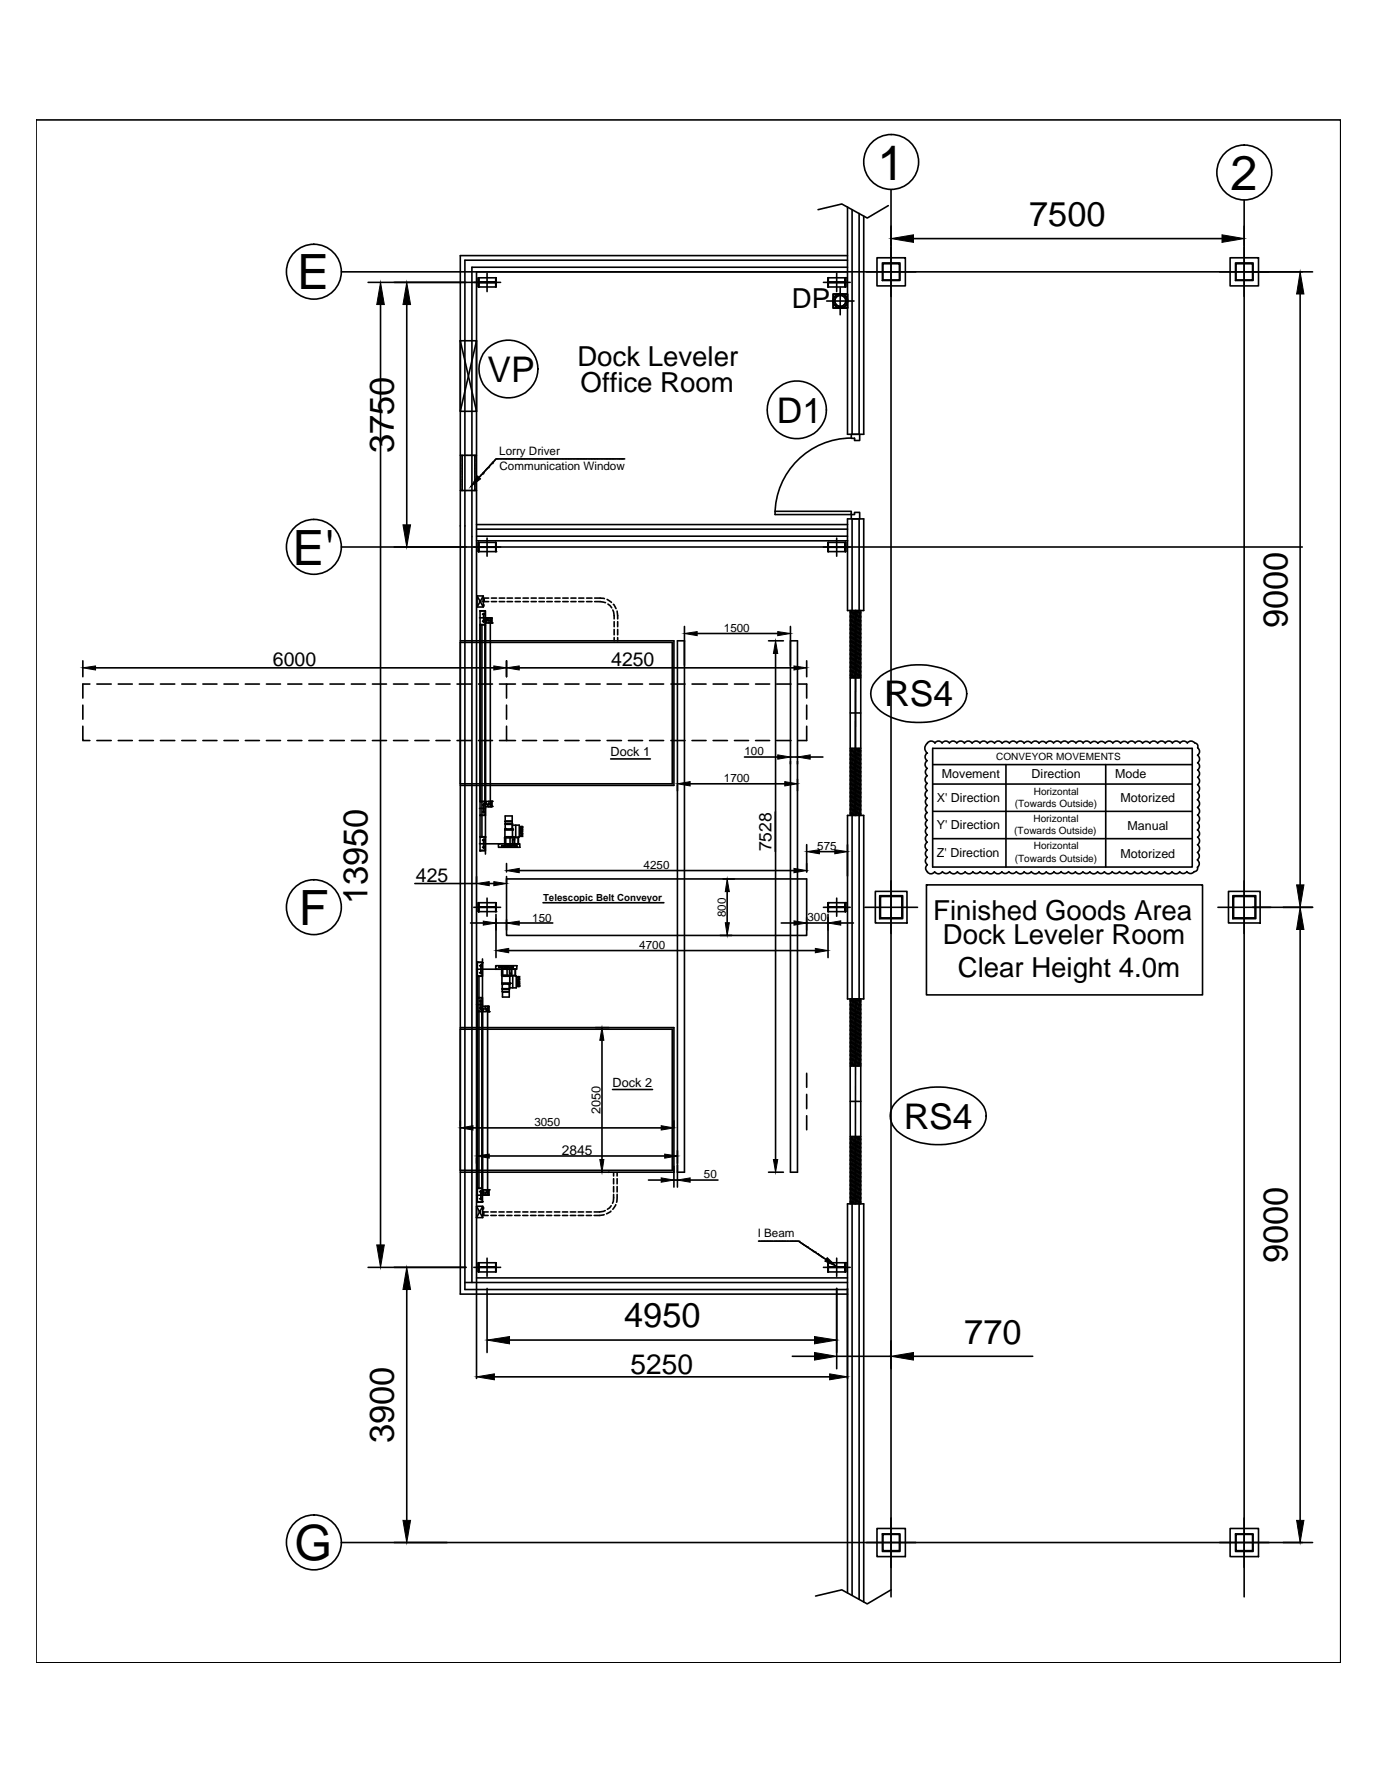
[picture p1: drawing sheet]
<svg xmlns="http://www.w3.org/2000/svg" width="216mm" height="279mm" viewBox="0 0 216 279" stroke-linecap="round" stroke-linejoin="round" font-family="sans-serif">
<!-- layer: A_01 Ground Center lines$0$A_Center_Line -->
<path d="M139.5 29.7v220.4M194.8 31.4v218.7M53.4 42.6h150.5M53.4 85.7h150.5M53.4 241.6h150.5" fill="none" stroke="#000" stroke-width=".25"/>
<!-- layer: A_01 PEB Columns$0$A_Hatch -->
<g fill="none" stroke="#000" stroke-width=".25">
<path d="M74.9 44.2h.1M74.9 44.9h.1M74.9 43.5h2.8v1.4h-2.8zM74.9 43.5h.1M74.9 43.6h.1M74.9 43.7h.1M74.9 43.8h.1M74.9 43.8v.1M74.9 43.9v.1M74.9 44v.1M74.9 44.1h.1M74.9 44.3h.1"/>
<path d="M74.9 44.4h.1M74.9 44.4v.1M74.9 44.5v.1M74.9 44.6h.1M74.9 44.7h.1M74.9 44.8h.1M75 44.2h.1M75.1 44.2h.1M75.2 44.2h.1M75.3 44.2h.1M75.4 44.2h.1M75.5 44.2h.1"/>
<path d="M75.6 44.2h.1M75.7 44.2h.1M75.8 44.2h.1M75.9 44.2h.1M76 44.2h.1M76.1 44.2h.1M76.2 44.2h.1M76.3 44.2h.1M76.4 44.2h.1M76.5 44.2h.1M76.6 44.2h.1M76.7 44.2h.1"/>
<path d="M76.8 44.2h.1M76.9 44.2h.1M77 44.2h.1M77.1 44.2h.1M77.2 44.2h.1M77.3 44.2h.1M77.4 44.2h.1M77.5 44.2h.1M77.6 44.2h.1M77.6 43.5h.1M77.6 43.5l.1 .1M77.6 43.6l.1 .1"/>
<path d="M77.6 43.7l.1 .1M77.6 43.8l.1 .1M77.6 43.9l.1 .1M77.6 44l.1 .1M77.6 44.1h.1M77.6 44.1l.1 .1M77.6 44.2l.1 .1M77.6 44.3l.1 .1M77.6 44.4l.1 .1M77.6 44.5l.1 .1M77.6 44.6h.1M77.6 44.6l.1 .1"/>
<path d="M77.6 44.7l.1 .1M77.6 44.8l.1 .1M77.6 44.9h.1M129.6 44.1l.1 .1M129.6 43.5h2.8v1.4h-2.8zM129.6 44.9h.1M129.6 44.7l.1 .2M129.6 44.6l.1 .1M129.6 44.6h.1M129.6 44.5l.1 .1M129.6 44.4l.1 .1M129.6 44.3l.1 .1"/>
<path d="M129.6 44.2l.1 .1M129.6 44.1h.1M129.6 44l.1 .1M129.6 43.9l.1 .1M129.6 43.8l.1 .1M129.6 43.7l.1 .1M129.6 43.6l.1 .1M129.6 43.5l.1 .1M129.7 43.5h.1M129.8 44.2h.1M129.9 44.2h.1M130 44.2h.1"/>
<path d="M130.1 44.2h.1M130.2 44.2h.1M130.3 44.2h.1M130.4 44.2h.1M130.5 44.2h.1M130.6 44.2h.1M130.7 44.2h.1M130.8 44.2h.1M130.9 44.2h.1M131 44.2h.1M131.1 44.2h.1M131.2 44.2h.1"/>
<path d="M131.3 44.2h.1M131.4 44.2h.1M131.5 44.2h.1M131.6 44.2h.1M131.7 44.2h.1M131.8 44.2h.1M131.9 44.2h.1M132 44.2h.1M132.1 44.2h.1M132.2 44.2h.1M132.3 44.9h.1M132.3 44.8l.1 .1"/>
<path d="M132.3 44.7l.1 .1M132.3 44.6l.1 .1M132.3 44.6h.1M132.3 44.5h.1M132.3 44.4h.1M132.3 44.3l.1 .1M132.3 44.2l.1 .1M132.3 44.1l.1 .1M132.3 44.1h.1M132.3 44h.1M132.3 43.9h.1M132.3 43.8h.1"/>
<path d="M132.3 43.7l.1 .1M132.3 43.6l.1 .1M132.3 43.5l.1 .1M132.4 43.5h.1M137.3 40.4h4.4v4.4h-4.4zM192.6 40.4h4.4v4.4h-4.4zM74.9 85.6l.1 .1M74.9 86.4h.1M74.9 84.9h2.8v1.5h-2.8zM74.9 84.9v.1M74.9 85v.1M74.9 85.1v.2"/>
<path d="M74.9 85.3v.1M74.9 85.4v.1M74.9 85.5h.1M74.9 85.5v.1M74.9 85.7v.1M74.9 85.8v.1M74.9 85.9v.1M74.9 86h.1M74.9 86v.1M74.9 86.1v.1M74.9 86.2v.1M74.9 86.3v.1"/>
<path d="M75 85.7h.1M75.1 85.7h.1M75.2 85.7h.1M75.3 85.7h.1M75.4 85.7h.1M75.5 85.7h.1M75.6 85.7h.1M75.7 85.7h.1M75.8 85.7h.1M75.9 85.7h.1M76 85.7h.1M76.1 85.7h.1"/>
<path d="M76.2 85.7h.1M76.3 85.7h.1M76.4 85.7h.1M76.5 85.7h.1M76.6 85.7h.1M76.7 85.7h.1M76.8 85.7h.1M76.9 85.7h.1M77 85.7h.1M77.1 85.7h.1M77.2 85.7h.1M77.3 85.7h.1"/>
<path d="M77.4 85.7h.1M77.5 85.7h.1M77.6 85.7h.1M77.6 86.4h.1M77.6 84.9l.1 .1M77.6 85l.1 .1M77.6 85.1l.1 .1M77.6 85.2h.1M77.6 85.3h.1M77.6 85.4h.1M77.6 85.5h.1M77.6 85.5l.1 .1"/>
<path d="M77.6 85.6l.1 .1M77.6 85.7l.1 .1M77.6 85.8h.1M77.6 85.9h.1M77.6 86h.1M77.6 86l.1 .1M77.6 86.1l.1 .1M77.6 86.2l.1 .1M77.6 86.3h.1M129.6 85.6l.1 .1M129.6 84.9h2.8v1.5h-2.8zM129.6 86.3l.1 .1"/>
<path d="M129.6 86.3h.1M129.6 86.2l.1 .1M129.6 86.1l.1 .1M129.6 86l.1 .1M129.6 85.9l.1 .1M129.6 85.8l.1 .1M129.6 85.8h.1M129.6 85.7l.1 .1M129.6 85.5l.1 .1M129.6 85.4l.1 .1M129.6 85.3l.1 .1M129.6 85.2l.1 .1"/>
<path d="M129.6 85.2h.1M129.6 85.1l.1 .1M129.6 85l.1 .1M129.7 84.9v.1M129.8 85.7h.1M129.9 85.7h.1M130 85.7h.1M130.1 85.7h.1M130.2 85.7h.1M130.3 85.7h.1M130.4 85.7h.1M130.5 85.7h.1"/>
<path d="M130.6 85.7h.1M130.7 85.7h.1M130.8 85.7h.1M130.9 85.7h.1M131 85.7h.1M131.1 85.7h.1M131.2 85.7h.1M131.3 85.7h.1M131.4 85.7h.1M131.5 85.7h.1M131.6 85.7h.1M131.7 85.7h.1"/>
<path d="M131.8 85.7h.1M131.9 85.7h.1M132 85.7h.1M132.1 85.7h.1M132.2 85.7h.1M132.3 86.3l.1 .1M132.3 86.3h.1M132.3 86.2l.1 .1M132.3 86.1l.1 .1M132.3 86l.1 .1M132.3 85.9l.1 .1M132.3 85.8l.1 .1"/>
<path d="M132.3 85.8h.1M132.3 85.7l.1 .1M132.3 85.6l.1 .1M132.3 85.5l.1 .1M132.3 85.4l.1 .1M132.3 85.3l.1 .1M132.3 85.2l.1 .1M132.3 85.2h.1M132.3 85.1l.1 .1M132.3 85l.1 .1M132.4 84.9v.1M137 139.6h5v5h-5z"/>
<path d="M192.3 139.6h5v5h-5zM74.9 142l.1 .1M74.9 142.8h.1M74.9 141.4h2.8v1.4h-2.8zM74.9 141.4h.1M74.9 141.4v.1M74.9 141.5v.1M74.9 141.6v.1M74.9 141.7v.1M74.9 141.8h.1M74.9 141.8v.1M74.9 141.9v.1"/>
<path d="M74.9 142.1v.1M74.9 142.2v.1M74.9 142.3v.1M74.9 142.4h.1M74.9 142.4v.1M74.9 142.5v.1M74.9 142.6v.1M74.9 142.7v.1M75 142.1h.1M75.1 142.1h.1M75.2 142.1h.1M75.3 142.1h.1"/>
<path d="M75.4 142.1h.1M75.5 142.1h.1M75.6 142.1h.1M75.7 142.1h.1M75.8 142.1h.1M75.9 142.1h.1M76 142.1h.1M76.1 142.1h.1M76.2 142.1h.1M76.3 142.1h.1M76.4 142.1h.1M76.5 142.1h.1"/>
<path d="M76.6 142.1h.1M76.7 142.1h.1M76.8 142.1h.1M76.9 142.1h.1M77 142.1h.1M77.1 142.1h.1M77.2 142.1h.1M77.3 142.1h.1M77.4 142.1h.1M77.5 142.1h.1M77.6 142.1h.1M77.6 142.8h.1"/>
<path d="M77.6 141.4h.1M77.6 141.4l.1 .1M77.6 141.5l.1 .1M77.6 141.6l.1 .1M77.6 141.7l.1 .1M77.6 141.8h.1M77.6 141.8l.1 .1M77.6 141.9l.1 .1M77.6 142l.1 .1M77.6 142.2h.1M77.6 142.3h.1M77.6 142.4h.1"/>
<path d="M77.6 142.4l.1 .1M77.6 142.5l.1 .1M77.6 142.6h.1M77.6 142.7h.1M129.6 142l.1 .1M129.6 141.4h2.8v1.4h-2.8zM129.6 142.7l.1 .1M129.6 142.6l.1 .1M129.6 142.6h.1M129.6 142.5l.1 .1M129.6 142.4l.1 .1M129.6 142.4h.1"/>
<path d="M129.6 142.3h.1M129.6 142.2h.1M129.6 142.1h.1M129.6 141.9l.1 .1M129.6 141.8l.1 .1M129.6 141.8h.1M129.6 141.7h.1M129.6 141.6h.1M129.6 141.5h.1M129.6 141.4l.1 .1M129.7 141.4h.1M129.8 142.1h.1"/>
<path d="M129.9 142.1h.1M130 142.1h.1M130.1 142.1h.1M130.2 142.1h.1M130.3 142.1h.1M130.4 142.1h.1M130.5 142.1h.1M130.6 142.1h.1M130.7 142.1h.1M130.8 142.1h.1M130.9 142.1h.1M131 142.1h.1"/>
<path d="M131.1 142.1h.1M131.2 142.1h.1M131.3 142.1h.1M131.4 142.1h.1M131.5 142.1h.1M131.6 142.1h.1M131.7 142.1h.1M131.8 142.1h.1M131.9 142.1h.1M132 142.1h.1M132.1 142.1h.1M132.2 142.1h.1"/>
<path d="M132.3 142.2l.1 .1M132.3 142.4l.1 .1M132.3 142.6h.1M132.3 142.7l.1 .1M132.3 142.6l.1 .1M132.3 142.5l.1 .1M132.3 142.3l.1 .1M132.3 142.1l.1 .1M132.3 142.1h.1M132.3 142l.1 .1M132.3 141.9l.1 .1M132.3 141.8l.1 .1"/>
<path d="M132.3 141.7l.1 .1M132.3 141.6l.1 .1M132.3 141.5l.1 .1M132.3 141.5h.1M132.3 141.4l.1 .1M132.4 141.4h.1M74.9 198.4l.1 .1M74.9 197.8h2.8v1.4h-2.8zM74.9 197.8h.1M74.9 197.8v.1M74.9 197.9v.1M74.9 198v.1"/>
<path d="M74.9 198.1h.1M74.9 198.1v.1M74.9 198.2v.1M74.9 198.3v.1M74.9 198.5v.1M74.9 198.6v.1M74.9 198.7h.1M74.9 198.7v.1M74.9 198.8v.2M74.9 199v.1M74.9 199.1v.1M74.9 199.2h.1"/>
<path d="M75 198.4l.1 .1M75.1 198.4l.1 .1M75.2 198.4v.1M75.3 198.4v.1M75.4 198.4v.1M75.5 198.4v.1M75.5 198.4l.1 .1M75.6 198.4l.1 .1M75.7 198.4v.1M75.8 198.4v.1M75.9 198.4v.1M76 198.4v.1"/>
<path d="M76.1 198.4v.1M76.2 198.4v.1M76.3 198.4v.1M76.4 198.4v.1M76.5 198.4v.1M76.6 198.4v.1M76.7 198.4v.1M76.8 198.4v.1M76.9 198.4v.1M77 198.4v.1M77.1 198.4v.1M77.2 198.4v.1"/>
<path d="M77.3 198.4v.1M77.4 198.4v.1M77.5 198.4v.1M77.6 198.4v.1M77.6 199.2h.1M77.6 197.8h.1M77.6 197.8l.1 .1M77.6 197.9l.1 .1M77.6 198l.1 .1M77.6 198.1h.1M77.6 198.1l.1 .1M77.6 198.2l.1 .1"/>
<path d="M77.6 198.3l.1 .1M77.6 198.4l.1 .1M77.6 198.5l.1 .1M77.6 198.6l.1 .1M77.6 198.7h.1M77.6 198.7l.1 .1M77.6 198.8l.1 .1M77.6 198.9l.1 .1M77.6 199l.1 .2M129.6 198.4l.1 .1M129.6 197.8h2.8v1.4h-2.8zM129.6 199.2h.1"/>
<path d="M129.6 199.1h.1M129.6 199h.1M129.6 198.9l.1 .1M129.6 198.8l.1 .1M129.6 198.7l.1 .1M129.6 198.7h.1M129.6 198.6h.1M129.6 198.5h.1M129.6 198.3l.1 .1M129.6 198.2l.1 .1M129.6 198.1l.1 .1M129.6 198.1h.1"/>
<path d="M129.6 198h.1M129.6 197.9h.1M129.6 197.8l.1 .1M129.7 197.8h.1M129.8 198.4v.1M129.9 198.4v.1M129.9 198.4l.1 .1M130 198.4l.1 .1M130.1 198.4v.1M130.2 198.4v.1M130.3 198.4v.1M130.4 198.4v.1"/>
<path d="M130.4 198.4l.1 .1M130.5 198.4l.1 .1M130.6 198.4l.1 .1M130.7 198.4v.1M130.8 198.4v.1M130.9 198.4v.1M131 198.4v.1M131 198.4l.1 .1M131.1 198.4l.1 .1M131.2 198.4v.1M131.3 198.4v.1M131.4 198.4v.1"/>
<path d="M131.5 198.4v.1M131.5 198.4l.1 .1M131.6 198.4l.1 .1M131.7 198.4l.1 .1M131.8 198.4v.1M131.9 198.4v.1M132 198.4v.1M132.1 198.4v.1M132.1 198.4l.1 .1M132.2 198.4l.1 .1M132.3 198.6l.1 .1M132.3 198.8l.1 .1"/>
<path d="M132.3 199h.1M132.3 199.1l.1 .1M132.3 199l.1 .1M132.3 198.9l.1 .1M132.3 198.7l.1 .1M132.3 198.5l.1 .1M132.3 198.4l.1 .1M132.3 198.4h.1M132.3 198.3l.1 .1M132.3 198.2l.1 .1M132.3 198.1l.1 .1M132.3 198l.1 .1"/>
<path d="M132.3 197.9l.1 .1M132.3 197.9h.1M132.3 197.8l.1 .1M132.4 197.8h.1M137.3 239.4h4.4v4.4h-4.4zM192.6 239.4h4.4v4.4h-4.4z"/>
</g>
<!-- layer: A_01 PEB Columns$0$A_Steel_Plan -->
<g fill="none" stroke="#000" stroke-width=".25">
<path d="M139.5 38.7v7.7M194.8 38.7v7.7M74.2 44.2h4.2M74.9 43.5v1.4zM74.9 44.2h.1M74.9 44.2h2.7h-2.7M76.3 42.8v2.9M77.6 43.5l.1 1.4zM128.9 44.2h4.2M129.6 43.5l.1 1.4zM131 42.8v2.9M132.3 44.2h.1"/>
<path d="M132.3 44.2h-2.6h2.6M132.3 43.5h.1v1.4h-.1zM135.7 42.6h7.7M138.1 41.2h2.8v2.7h-2.8zM138.2 41.3h2.6v2.5h-2.6zM190.9 42.6h7.8M193.4 41.2h2.8v2.7h-2.8zM193.5 41.3h2.6v2.5h-2.6zM74.2 85.7h4.2M74.9 84.9v1.5zM74.9 85.7h2.7zM76.3 84.3v2.8"/>
<path d="M77.6 84.9l.1 1.5zM128.9 85.7h4.2M129.6 84.9l.1 1.5zM129.7 85.7h2.6zM131 84.3v2.8M132.3 84.9h.1v1.5h-.1zM139.5 138v8.2M194.8 138v8.2M74.2 142.1h4.2M74.9 141.4v1.4zM74.9 142.1h2.7zM76.3 140.7v2.8"/>
<path d="M77.6 141.4l.1 1.4zM128.9 142.1h4.2M129.6 141.4l.1 1.4zM129.7 142.1h2.6zM131 140.7v2.8M132.3 141.4h.1v1.4h-.1zM135.4 142.1h8.3M137.7 140.3h3.6v3.6h-3.6zM137.9 140.4h3.3v3.3h-3.3zM190.7 142.1h8.2M193 140.3h3.6v3.6h-3.6zM193.1 140.4h3.4v3.3h-3.4z"/>
<path d="M74.2 198.5h4.2M74.9 197.8v1.4zM74.9 198.4l2.7 .1zM76.3 197v2.9M77.6 197.8l.1 1.4zM128.9 198.5h4.2M129.6 197.8l.1 1.4zM129.7 198.4l2.6 .1zM131 197v2.9M132.3 197.8h.1v1.4h-.1zM139.5 237.7v7.8M194.8 237.7v7.8"/>
<path d="M135.7 241.6h7.7M138.1 240.2h2.8v2.8h-2.8zM138.2 240.3h2.6v2.6h-2.6zM190.9 241.6h7.8M193.4 240.2h2.8v2.8h-2.8zM193.5 240.3h2.6v2.6h-2.6z"/>
</g>
<!-- layer: A_Grid_Tags -->
<g fill="none" stroke="#000" stroke-width=".25">
<circle cx="139.5" cy="25.4" r="4.3"/>
<circle cx="194.8" cy="27" r="4.3"/>
<circle cx="49.1" cy="42.6" r="4.3"/>
<circle cx="49.1" cy="85.6" r="4.3"/>
<circle cx="49.1" cy="142.1" r="4.3"/>
<circle cx="49.1" cy="241.6" r="4.3"/>
</g>
<!-- layer: ACM Mill -->
<g fill="none" stroke="#000" stroke-width=".25">
<path d="M139.5 35.4v3.1M143 37.4h48.3M194.8 35.4v3.1M57.6 44.2h18.1M59.6 47.7v147.3M63.7 47.7v34.5M196.1 42.6h9.4M203.6 46v92.6M61.7 85.7h11.3M196.1 142.1h9.4M203.6 145.6v92.5M57.6 198.5h15.4"/>
<path d="M63.7 202v36.1M76.3 201.8v10M79.8 209.9h47.7M124.1 212.4h3.4M131 201.8v12.6M131 212.4h8.5M139.5 210v4.4M143 212.4h18.7M61.7 241.6h8.3M200.9 241.6h4.6"/>
</g>
<g fill="#000" stroke="#000" stroke-width=".16">
<path d="M139.5 37.4l3.5-.6v1.2zM191.3 36.8l3.5 .6-3.5 .6zM59.6 44.2l.6 3.5h-1.2zM63.7 44.2l.6 3.5h-1.2zM203.6 42.6l.5 3.4h-1.1zM63.1 82.2h1.2l-.6 3.5zM203 138.6h1.1l-.5 3.5zM203.6 142.1l.5 3.5h-1.1zM59 195h1.2l-.6 3.5zM63.7 198.5l.6 3.5h-1.2zM76.3 209.9l3.5-.6v1.2zM127.5 209.3l3.5 .6-3.5 .6z"/>
<path d="M127.5 211.8l3.5 .6-3.5 .6zM139.5 212.4l3.5-.6v1.2zM63.1 238.1h1.2l-.6 3.5zM203 238.1h1.1l-.5 3.5z"/>
</g>
<!-- layer: NEW HATCH -->
<g fill="none" stroke="#000" stroke-width=".25">
<path d="M133.1 95.6v32.1M133.2 95.6l-.1 .4M133.4 95.6l-.3 1M133.6 95.6l-.5 1.7M133.7 95.6l-.6 2.3M133.9 95.6l-.8 3M134.1 95.6l-1 3.7M134.3 95.6l-1.2 4.3M134.5 95.6l-1.4 5M134.7 95.6l-1.6 5.6M134.8 95.6v32.1M134.8 95.9l-1.7 6"/>
<path d="M134.8 96.5l-1.7 6M134.8 97.2l-1.7 6M134.8 97.9l-1.7 5.9M134.8 98.5l-1.7 6M134.8 99.2l-1.7 5.9M134.8 99.8l-1.7 6M133.1 117.2h1.7M133.1 106.2h1.7M133.2 117.2l-.1 .4M133.4 117.2l-.3 1.1M133.6 117.2l-.5 1.7M133.8 117.2l-.7 2.4"/>
<path d="M134 117.2l-.9 3.1M134.1 117.2l-1 3.7M134.3 117.2l-1.2 4.4M134.5 117.2l-1.4 5M134.7 117.2l-1.6 5.7M134.8 100.5l-1.6 5.7M134.8 101.1l-1.4 5.1M134.8 101.8l-1.2 4.4M134.8 102.4l-1.1 3.8M134.8 103.1l-.9 3.1M134.8 103.8l-.7 2.4M134.8 104.4l-.5 1.8"/>
<path d="M134.8 105.1l-.3 1.1M134.8 105.7l-.1 .5M134.8 117.5l-1.7 6M134.8 118.2l-1.7 6M134.8 118.9l-1.7 5.9M134.8 119.5l-1.7 6M134.8 120.2l-1.7 5.9M134.8 120.8l-1.7 6M134.8 121.5l-1.7 6M134.8 122.2l-1.6 5.5M134.8 122.8l-1.4 4.9M134.8 123.5l-1.2 4.2"/>
<path d="M134.8 124.1l-1 3.6M134.8 124.8l-.8 2.9M134.8 125.4l-.7 2.3M134.8 126.1l-.5 1.6M134.8 126.7l-.3 1M134.8 127.4l-.1 .3M133.1 156.8l.1-.4h1.5l-1.6 5.6M133.1 156.4v32.1M133.4 156.4l-.3 1M133.6 156.4l-.5 1.7M133.7 156.4l-.6 2.3M133.9 156.4l-.8 3"/>
<path d="M134.1 156.4l-1 3.6M134.3 156.4l-1.2 4.3M134.5 156.4l-1.4 5M134.8 156.7l-1.7 6M134.8 157.3l-1.7 6.1M134.8 158l-1.7 6M134.8 158.7l-1.7 6M134.8 159.3l-1.7 6M134.8 156.4v32.1M133.1 178h1.7M133.1 166.9h1.7M133.2 178l-.1 .4"/>
<path d="M133.4 178l-.3 1.1M133.6 178l-.5 1.7M133.8 178l-.7 2.4M134 178l-.9 3M134.1 178l-1 3.7M134.3 178l-1.2 4.4M134.5 178l-1.4 5M134.7 178l-1.6 5.7M134.8 160l-1.7 6M134.8 160.6l-1.7 6M134.8 161.3l-1.6 5.6M134.8 162l-1.4 4.9"/>
<path d="M134.8 162.6l-1.2 4.3M134.8 163.3l-1.1 3.6M134.8 163.9l-.9 3M134.8 164.6l-.7 2.3M134.8 165.3l-.5 1.6M134.8 165.9l-.3 1M134.8 166.6l-.1 .3M134.8 178.4l-1.7 5.9M134.8 179l-1.7 6M134.8 179.7l-1.7 6M132.7 188.5h2.5M134.8 180.3l-1.7 6"/>
<path d="M134.8 181l-1.7 6M134.8 181.6l-1.7 6M134.8 182.3l-1.7 6M134.8 183l-1.6 5.5M134.8 183.6l-1.4 4.9M134.8 184.3l-1.2 4.2M134.8 184.9l-1 3.6M134.8 185.6l-.8 2.9M134.8 186.3l-.7 2.2M134.8 186.9l-.5 1.6M134.8 187.6l-.3 .9M134.8 188.2l-.1 .3"/>
</g>
<!-- layer: LAYER11 -->
<path d="M134 95.6l-.1 32.1M133.1 111.7h1.7M134 156.4l-.1 32.1M133.1 172.5h1.7" fill="none" stroke="#000" stroke-width=".25"/>
<!-- layer: A_01 Ground Floor Plan$0$A_Wall_Plan -->
<path d="M132.7 32.4v35.6h2.5v-34.1M132.7 42.6h-58.1v157.5h58.1v-11.6M132.7 40h-60.6v162.7h60.6M74.6 82.2h58.1v-.9h2.5v14.3h-2.5v-10.9h-58.1M132.7 127.7h2.5v28.7h-2.5zM135.2 188.5v62.4M132.7 201.8v47.7" fill="none" stroke="#000" stroke-width=".25"/>
<!-- layer: A_01 Ground Floor Plan$0$A_Ramp -->
<g fill="none" stroke="#000" stroke-width=".25">
<path d="M133.4 32.8v35.2M134.5 33.4v34.6M132.7 40.8h-59.9v161.2h59.9M132.7 41.9h-58.8v159M74.6 84h58.1M74.6 82.9h58.1M132.7 82.2v2.5M133.4 81.3v14.3M134.5 81.3v14.3M133.4 127.7v28.7M134.5 127.7v28.7M133.4 188.5v61.3"/>
<path d="M134.5 188.5v62M72.8 200.9h59.9"/>
</g>
<!-- layer: A_01 Ground Floor Plan$0$A_Rolling_Shutter -->
<g fill="none" stroke="#000" stroke-width=".25">
<path d="M75.1 96.8h1.9v.8M75.2 97.9h.1M75.2 95.7h.8v2.2M75.2 95.7h.8v2.1h-.8M75.2 95.7h.1M75.2 95.7v37.6M75.2 97.9h.8M75.2 97.8h.1M75.2 97.8v.1M75.5 97.9v33.1M75.5 96.2h.4M75.5 97.3h.4"/>
<path d="M75.7 96.2h.1h-.1v-.1l.1 .1-.1 .1M75.7 97.3l.1 .1zM75.7 97.3h.1h-.1v-.1l.1 .1-.1 .1M75.7 96v1.5M75.7 97.2h.4M75.8 97.1v.1zM75.8 97.2h.1M75.8 97.1h.2v.2M75.8 97.2h.3M75.9 97.9v27.6M76 97.1v.1M76 96.8h.1"/>
<path d="M76 97.3h.1M76 97.1h.1M76 97.9v35.9M76 97.6h.6M76.1 97.2v-.1v.2M76.1 97.2h.1M76.1 97.1h.1M76.1 97.1h-.1v.2M76.1 97.1h-.3M76.1 97.2v.1M76.2 96.8v.8M76.4 97.1h.1"/>
<path d="M76.4 97.1v-.3h.6v.8M76.4 97.1h.2M76.6 97.1h.1M76.6 97.6h.1M76.6 97.1v.5M76.8 96.8v29.6M77 97.6h.1M75.1 132.2h3.7M75.1 126.6h.9M75.2 131h.8v2.3h-.8M75.2 133.3h.1M75.2 131h.1"/>
<path d="M75.2 125.5h.8v2.2h-.8M75.2 127.7h.1M75.2 125.5h.1M75.2 131v.1M75.2 131.1h.1M75.2 125.5l.8 .1v2l-.8 .1M75.2 131.1h.7M75.5 132.7h.4M75.5 131.6h.4M75.5 127.2h.4M75.5 126.1h.4M75.7 131.6h.1z"/>
<path d="M75.7 126l.1 .1zM75.7 132.6l.1 .1h-.1v-.1l.1 .1h-.1M75.7 131.5l.1 .1h-.1M75.7 127.1l.1 .1h-.1M75.7 126l.1 .1h-.1h.1h-.1M75.7 125.9v1.4M75.7 131.4v1.5M75.7 125.9h.4M75.8 125.9h.1M75.8 125.8v.1v-.1M75.8 125.8h.1M75.8 125.8h.3"/>
<path d="M75.9 131.1l.1 2-.8 .2M75.9 131.1h.1M76 125.8v.1M76 125.8h.1M76 126h.1M76 126.3h1M76.1 125.8v.1h-.3M76.1 126h.1M76.1 125.8v.2M76.4 126.3h.1M76.6 125.9h.1M76.6 125.5h.1"/>
<path d="M76.6 125.5h-.6M76.6 125.9l-.2 .1v.3M76.6 125.5v.4M77 126.3h.1M77 125.5h.1M77 126.3h-.6M77 125.5v.8M78 132.2h3.4v.5h-3.4zM78.9 132.4h-.4v.3l.5-.1M79 132.3h.9l.2 .1v.3h.5v-.3h-.5M79 131.2l-.1 1.2M79 131.2h1.3"/>
<path d="M79.1 130v1.1M79.1 129.8h1.1v.2h-1.1zM79.1 131h1.1M79.1 129h1.1v.1h-1.1M79.2 129.8h.1zM79.2 131.2l-.1 1.4h-.2v-.2M79.2 129v.1zM79.2 129h.1M79.2 129.8h.1M79.3 129.8h.1M79.4 132.6l-.1-.1v.1h.6v-.1v.1M79.4 132.5v-.1h.5v.1"/>
<path d="M79.5 132.6v.1h.3v-.1M79.5 132.3v.1M79.8 132.3v.1M79.9 131.2v1.1M80 129l.1 .1zM80.1 129h.1M80 129.8h.1zM80 129.8h.1M80.1 129.8h.1M80.2 128.6h-1.1h1.1M80.2 129v-1.2h-1.1v2M80.2 129.1v.7"/>
<path d="M80.2 131.1v-1.9h1.1v1.9h-.1v1.1h-.6M80.2 132.2h.4M80.3 131l.1 .1zM80.3 129.9h.1zM80.3 131h.1M80.3 131.1v.4M80.5 131.5v.7M80.6 131.5h-.4v.9M80.6 132.6h.1M80.6 132.5h.1M80.6 132.5h.2M80.6 132.6h.2"/>
<path d="M80.6 131.2h.5M80.7 132.5l-.1 .1h.2M80.7 129.2v1.9h-1.7v.1M80.8 132.5h.1M80.8 132.6h.1M80.8 132.5l-.1 .1M80.8 132.5v.1M81.1 131.1v1.1h-.5M81.2 131.1h-.6v1.1M81.5 130.2h.3M81.5 130.1v.2M81.7 130.8l-.2 .2v-.2h.3"/>
<path d="M81.7 130.9l.1 .1M81.8 129.4h-.3l.3 .2-.3 .1h.3M74.6 151.8h3.7M74.6 157.3h.9M74.7 150.7h.8v2.2h-.8M74.7 150.7l.8 .1M74.7 150.7h.1M74.7 152.9h.1M74.7 156.2h.8v2.2h-.8M74.7 156.2l.8 .1v2.1h-.7h-.1M74.7 156.2h.1M74.7 158.4h.1"/>
<path d="M74.7 150.7v37.5M75 152.9v33.2M75.1 151.2h.4M75.1 152.3h.4M75.1 156.8h.4M75.1 157.9h.4M75.2 151.2h.1h-.1h.1l-.1 .1M75.2 152.3l.1 .1v-.1h-.1h.1l-.1 .1M75.2 156.8l.1-.1-.1 .1M75.2 157.8l.1 .1zM75.2 157.9l.1-.1v.1h-.1M75.2 152.3l.1 .1z"/>
<path d="M75.2 156.7l.1 .1zM75.3 151.1v1.4M75.3 156.6v1.5M75.3 158h.1M75.3 158.1v-.1v.1M75.3 158.1h.1M75.3 158.1h.4M75.3 158h.3M75.3 158.1h.3M75.5 158.4v27.7M75.5 150.8h.1M75.5 150.8v2.1h-.8"/>
<path d="M75.5 158v.1M75.5 157.6h1.1v.8M75.5 158.1h.1M75.5 158h.1M75.5 157.9l.1 .1M75.5 150.2v35.9M75.5 158.4h.6M75.6 158v.1M75.6 158.1h.1M75.6 158l-.1 .1M76 158h.1v.4M76 158h.1"/>
<path d="M76 157.6h.1M76 157.6h.5v.8M76 157.6v.4M76.1 158.4h.1M76.3 157.6v29.5M76.5 158.4h.1M76.6 158.4h.1M77.6 151.2h3.3v.6h-3.3zM78.5 151.5v1.2M78.5 151.5h-.4v-.2h.5l.1 1.4M78.5 151.3v.2M78.5 152.7v.1h1.8v1.9"/>
<path d="M78.5 151.3h.1M78.5 152.7h1.4M78.6 152.8v1.2M78.6 154h1.2v.1h-1.2zM78.6 152.9h1.2M78.6 154.1v1.2h1.1h-1v.9h1v-1.3M78.6 154.8h1.2v.1h-1.2M78.8 154.8h.1M78.8 154.9h.1M78.8 154.2h.1M78.8 154.1v.1M78.9 151.4h.6v.1h-.5z"/>
<path d="M79 151.4v.1M79.1 151.4v-.1h.2v.1M79.1 151.5v.1M79.3 151.5v.1M79.4 151.6v1.1M79.4 151.4v.1M79.6 154.9h.1M79.6 154.1v.1zM79.6 154.1v.1M79.6 154.8v.1zM79.7 151.5l.1 .9h.3M79.7 154.1v.7"/>
<path d="M79.8 151.8h.3M79.9 154v.1zM79.9 154h.1M79.9 152.9h.1M79.9 152.4v.4M79.9 152.8v.1zM80.1 151.8v.6M80.1 151.3h.1M80.1 151.4h.1M80.1 151.8h.6v1.1h.1v1.8h-1v-1.9M80.1 151.8h.6v1M80.1 151.3v.2h-.5"/>
<path d="M80.1 151.8v1h.6M80.1 152.8h.6M80.2 151.3v.1M80.2 151.4l-.1 .1M80.2 151.3h.1M80.2 151.4h.1M80.2 151.3h-.6v.3h-1.1M80.2 151.3h.2M80.2 151.4h.2M80.4 151.3l-.1 .2v-.2l.1 .1M80.4 151.4h.1M80.4 151.3h.1"/>
<path d="M81 153.7h.4M81 153.6v.2M81.2 153.1v-.1l-.1-.1-.1 .2h.4M81.4 154.2h-.4l.4 .2-.4 .1h.4M81.4 152.9l-.2 .2M74.6 187.2h.9M74.7 186.1h.1M74.7 186.1h.8v2.1M74.7 188.3h.1M74.7 186.1h.8M75.1 187.7h.4M75.1 186.6h.4"/>
<path d="M75.2 186.6h.1zM75.2 187.6l.1 .2-.1-.1h.1h-.1M75.2 186.5l.1 .2-.1-.1M75.3 186.5v1.4M75.3 186.8h.1M75.3 186.7v.1v-.1M75.3 186.7h.1M75.3 186.7h.3v.1M75.3 186.8h.3M75.3 186.8h.4M75.5 188.2h.1M75.5 188.2l-.8 .1"/>
<path d="M75.5 186.1v2.2h-.8M75.5 186.7h.1M75.5 186.8h.1M75.5 186.7v.2l.1-.1M75.5 186.7l.1 .1M75.7 186.3v.9M76 186.8h.1M76 187.1h.1M76 186.8v.3M76.1 186.8h.1M76.1 186.4h.1M76.1 186.3l-.6 .1"/>
<path d="M76.1 186.4v.4M76.5 186.3v.8h-.5M76.5 186.3h.1M76.6 186.3v.9l-1.1-.1M76.6 186.3h.1"/>
<circle cx="81.7" cy="129.9" r=".15"/>
<circle cx="81.7" cy="130.5" r=".16"/>
<circle cx="81.2" cy="153.4" r=".15"/>
<circle cx="81.2" cy="154" r=".16"/>
</g>
<!-- layer: 0 -->
<g fill="none" stroke="#000" stroke-width=".25">
<path d="M5.6 18.8h204.3v241.6h-204.3zM72.1 53.4h2.5v11h-2.5zM72.1 53.4l2.5 11M74.6 53.4l-2.5 11M72.1 76.8h.1M72.1 71.3h.1M72.3 71.3l.1 .1M72.4 76.8h-.1M72.4 76.7h.1M72.4 76.5v.1M72.4 76.3v.2M72.4 76.2v.1"/>
<path d="M72.4 76.1h.1M72.4 75.9v.1M72.4 75.7v.1M72.4 75.6v.1M72.4 75.5v.1M72.4 75.3h.1M72.4 75.1v.1M72.4 75v.1M72.4 74.8v.2M72.4 74.7h.1M72.4 74.5v.1M72.4 74.3v.2"/>
<path d="M72.4 74.2v.1M72.4 74.1v.1M72.4 73.9v.1M72.4 73.7v.1M72.4 73.6v.1M72.4 73.5v.1M72.4 73.3h.1M72.4 73.1v.1M72.4 73v.1M72.4 72.8v.1M72.4 72.7v.1M72.4 72.5v.1"/>
<path d="M72.4 72.3v.2M72.4 72.2v.1M72.4 72.1v.1M72.4 72h.1M72.4 71.7v.1M72.4 71.6v.1M72.4 71.5v.1M72.4 71.4h.1M72.4 71.9h.1M72.4 72.9v.1M72.4 73.4h.1M72.4 73.9h.1"/>
<path d="M72.4 75.4h.1M72.4 75.8v.1M72.4 76.8h.1M72.4 71.3h.1M72.5 76.8h.2M72.5 71.3h.2M72.7 76.8h.1M72.7 71.3h.1M72.9 76.8h.1M72.9 71.3h.1M73 76.8h.1M73 71.3h.1"/>
<path d="M73.1 76.8h.1M73.1 71.3h.1M73.2 76.8h.1M73.2 71.3h.1M73.3 76.8h.1M73.3 71.3h.1M73.5 76.8h.1M73.5 71.3h.1M73.6 76.8h.1M73.6 71.3h.1M73.7 76.8h.1M73.7 71.3h.1"/>
<path d="M73.8 76.8h.1M73.8 71.3h.1M73.9 76.8h.1M73.9 71.3h.1M74.1 76.8h.1M74.1 71.3h.1M74.3 71.3l.1 .1M74.4 76.8h-.1M74.4 76.7h.1M74.4 76.5v.1M74.4 76.3v.2M74.4 76.2v.1"/>
<path d="M74.4 76.1h.1M74.4 75.9v.1M74.4 75.7v.1M74.4 75.6v.1M74.4 75.5v.1M74.4 75.3h.1M74.4 75.1v.1M74.4 75v.1M74.4 74.8v.2M74.4 74.7h.1M74.4 74.5v.1M74.4 74.3v.2"/>
<path d="M74.4 74.2v.1M74.4 74.1v.1M74.4 73.9v.1M74.4 73.7v.1M74.4 73.6v.1M74.4 73.5v.1M74.4 73.3h.1M74.4 73.1v.1M74.4 73v.1M74.4 72.8v.1M74.4 72.7v.1M74.4 72.5v.1"/>
<path d="M74.4 72.3v.2M74.4 72.2v.1M74.4 72.1v.1M74.4 72h.1M74.4 71.7v.1M74.4 71.6v.1M74.4 71.5v.1M74.4 71.4h.1M74.4 71.9h.1M74.4 72.9v.1M74.4 73.4h.1M74.4 73.9h.1"/>
<path d="M74.4 75.4h.1M74.4 75.8v.1M74.4 76.8h.1M74.4 71.3h.1M74.5 76.8h.1M74.5 71.3h.1M74.7 93.3h1v1.8h-1zM74.7 93.3l1 1.8M75.7 93.8h.1v.4h-.1zM75.7 94.7v.2zM75.7 94.2h.8M75.7 93.3l-1 1.8"/>
<path d="M75.7 93.7h.8M76.9 94.2h.8M76.9 93.7h.8M78.2 94.2h.8M78.2 93.7h.8M79.4 94.2h.8M79.4 93.7h.8M80.7 94.2h.8M80.7 93.7h.8M81.9 94.2h.8M81.9 93.7h.8M83.2 94.2h.8"/>
<path d="M83.2 93.7h.8M84.4 94.2h.8M84.4 93.7h.8M85.6 94.2h.9M85.6 93.7h.9M86.9 94.2h.8M86.9 93.7h.8M88.1 94.2h.9M88.1 93.7h.9M89.4 94.2h.8M89.4 93.7h.8M90.6 94.2h.8"/>
<path d="M90.6 93.7h.8M91.8 94.2h.9M91.8 93.7h.9M93.1 94.2h.9l.8 .2M93.1 93.7l1.5 .1M95.1 93.9l.6 .4M95.2 94.6l.6 .6M95.9 95.5l.2 .3 .1 1.1M96 94.6l.4 .7M96.2 97.4v.8M96.2 98.6v.8M96.2 99.9v.5"/>
<path d="M96.6 95.7l.1 1.2M96.7 97.4v.8M96.7 98.6v.8M96.7 99.9v.5M107.2 98.1v85.5h-1.1M109.1 99.2h12.7M123.8 98.1v85.5h1.1v-83.2h-1.1M13 113.7v2.3h1.1M13 103.5v2.5M13 110.4v2.2M14.1 107.1h-1.1v2.2M15 104.6h62.3"/>
<path d="M15.2 107.1h2.2M15.2 116h2.2M18.5 107.1h2.2M18.5 116h2.2M21.8 107.1h2.2M21.8 116h2.2M25.1 107.1h2.3M25.1 116h2.3M28.5 107.1h2.2M28.5 116h2.2M31.8 107.1h2.2M31.8 116h2.2"/>
<path d="M35.1 107.1h2.2M35.1 116h2.2M38.4 107.1h2.2M38.4 116h2.2M41.7 107.1h2.2M41.7 116h2.2M45.1 107.1h2.2M45.1 116h2.2M48.4 107.1h2.2M48.4 116h2.2M51.7 107.1h2.2M51.7 116h2.2"/>
<path d="M55 107.1h2.2M55 116h2.2M58.3 107.1h2.2M58.3 116h2.2M61.6 107.1h2.3M61.6 116h2.3M65 107.1h2.2M65 116h2.2M68.3 107.1h2.2M68.3 116h2.2M71.6 107.1h2.2M71.6 116h2.2"/>
<path d="M72.1 100.6h33.2v22.2h-33.2zM72.1 100.4h33.4v22.6h-33.4M74.9 107.1h2.2M74.9 116h2.2M78.2 107.1h1.1M78.2 116h1.1M79.3 113.7v2.3h1.4M79.3 103.5v2.5M79.3 110.4v2.2M80.7 107.1h-1.4v2.2M81.3 104.6h43M81.8 107.1h2.2"/>
<path d="M81.8 116h2.2M85.1 107.1h2.2M85.1 116h2.2M88.4 107.1h2.2M88.4 116h2.2M91.8 107.1h2.2M91.8 116h2.2M95.1 107.1h2.2M95.1 116h2.2M98.4 107.1h2.2M98.4 116h2.2M101.7 107.1h2.2"/>
<path d="M101.7 116h2.2M105 107.1h2.2M105 116h2.2M107.2 100.4h-1.1v85.5M108.3 107.1h2.2M108.3 116h2.2M111.6 107.1h2.3M111.6 116h2.3M115 107.1h2.2M115 116h2.2M116.6 118.6h5.2M118.3 107.1h2.2"/>
<path d="M118.3 116h2.2M120.3 100.4h2.4M121.4 102.3v79.3M121.6 107.1h2.2M121.6 116h2.2M123.8 118.6h1.1M124.9 107.1h1.4v2.2M126.3 103.5v2.5M126.3 110.4v2.2M126.3 113.7v2.3h-1.4M126.8 118.6h2M145.2 119.1a.74 .74 0 0 0 0 1.2"/>
<path d="M145.2 117.9a.74 .74 0 0 0 0 1.2M145.2 116.4a.95 .95 0 0 0 0 1.6M146 117.2h40.7v18.6h-40.7zM146 119.7h40.7M146.4 116.4a.7 .7 0 0 1 1.1 0 .7 .7 0 0 1 1.1 0 .7 .7 0 0 1 1.2 0 .76 .76 0 0 1 1.2 0M146.4 116.4a.74 .74 0 0 0-1.2 0M152.2 116.4a.74 .74 0 0 0-1.2 0M154.6 116.4a.69 .69 0 0 0-1.2 0 .74 .74 0 0 0-1.2 0M155.7 116.4a.7 .7 0 0 0-1.1 0M156.9 116.4a.7 .7 0 0 0-1.2 0M157.5 119.7v16.1M158 116.4a.7 .7 0 0 0-1.1 0"/>
<path d="M160.3 116.4a.7 .7 0 0 0-1.1 0 .7 .7 0 0 0-1.2 0M161.5 116.4a.7 .7 0 0 0-1.2 0M162.7 116.4a.7 .7 0 0 0-1.2 0M163.8 116.4a.7 .7 0 0 0-1.1 0M169.6 116.4a.69 .69 0 0 0-1.1 0 .76 .76 0 0 0-1.3 0 .7 .7 0 0 0-1.1 0 .7 .7 0 0 0-1.2 0 .7 .7 0 0 0-1.1 0M170.7 116.4a.7 .7 0 0 0-1.1 0M173 116.4a.7 .7 0 0 0-1.1 0 .7 .7 0 0 0-1.2 0M173.1 116.4a.7 .7 0 0 1 1.1 0 .76 .76 0 0 1 1.2 0M173.1 119.7v16.1M176.6 116.4a.7 .7 0 0 0-1.2 0M178.9 116.4a.7 .7 0 0 0-1.2 0 .7 .7 0 0 0-1.1 0M180 116.4a.7 .7 0 0 0-1.1 0"/>
<path d="M181.2 116.4a.74 .74 0 0 0-1.2 0M182.5 116.4a.74 .74 0 0 0-1.2 0M183.6 116.4a.7 .7 0 0 0-1.2 0M187 116.4a.7 .7 0 0 0-1.1 0 .69 .69 0 0 0-1.2 0 .74 .74 0 0 0-1.2 0M187.1 116.4l.4 .2v.5M187.5 118.3a.74 .74 0 0 1 0 1.2M187.5 117.1a.7 .7 0 0 1 0 1.2M187.5 119.4a.7 .7 0 0 1 0 1.2 .7 .7 0 0 1 0 1.1 .7 .7 0 0 1 0 1.2M65 138.4h9.6M74.6 137.3v1M76.6 138.4h.7M79.3 137.7h47v8.8h-47z"/>
<path d="M79.3 135.2v1.4M79.3 137.3v1M81.3 136.3h43M108 122.8h14.9M113.8 139.6v4.9M121.4 127.2v6.1M126.3 132.3v4.3M128.3 133.4h2.4M132.7 132.3v4.9M145 138.6h43.3v17.2h-43.3zM145.2 131.9a.74 .74 0 0 0 0 1.2M145.2 127.2a.74 .74 0 0 0 0 1.3"/>
<path d="M145.2 123.8a.74 .74 0 0 0 0 1.2M145.2 121.5a.74 .74 0 0 0 0 1.2M145.2 136.6a.7 .7 0 0 0 1.1 0M145.2 133.1a.7 .7 0 0 0 0 1.2 .7 .7 0 0 0 0 1.1M145.2 128.5a.7 .7 0 0 0 0 1.1 .7 .7 0 0 0 0 1.2 .7 .7 0 0 0 0 1.1M145.2 125a.7 .7 0 0 0 0 1.1 .7 .7 0 0 0 0 1.2M145.2 122.7a.7 .7 0 0 0 0 1.1M145.2 120.3a.7 .7 0 0 0 0 1.2M145.2 135.5a.66 .66 0 0 0 0 1M146 122.8h40.7M146 127.1h40.7M146 131.3h40.7"/>
<path d="M146.3 136.5a.74 .74 0 0 0 1.2 0M147.5 136.5a.72 .72 0 0 0 1.2 0 .74 .74 0 0 0 1.2 0M149.9 136.5a.74 .74 0 0 0 1.2 0M151.1 136.5a.74 .74 0 0 0 1.2 0M152.3 136.5a.7 .7 0 0 0 1.1 0M153.5 136.5a.66 .66 0 0 0 1 0M154.5 136.6a.7 .7 0 0 0 1.2 0M157.9 136.5a.66 .66 0 0 1-1 0 .74 .74 0 0 1-1.3 0M158 136.5a.7 .7 0 0 0 1.1 0M159.2 136.5a.74 .74 0 0 0 1.2 0M160.3 136.5a.7 .7 0 0 0 1.2 0M161.5 136.5a.74 .74 0 0 0 1.2 0"/>
<path d="M162.7 136.6a.7 .7 0 0 0 1.1 0M163.8 136.5a.74 .74 0 0 0 1.2 0M165 136.5a.7 .7 0 0 0 1.1 0 .7 .7 0 0 0 1.2 0M167.3 136.5a.66 .66 0 0 0 1.1 0M168.4 136.6a.7 .7 0 0 0 1.1 0M169.6 136.5a.66 .66 0 0 0 1 0 .74 .74 0 0 0 1.2 0 .66 .66 0 0 0 1.1 0 .73 .73 0 0 0 1.2 0 .7 .7 0 0 0 1.2 0 .72 .72 0 0 0 1.1 0 .69 .69 0 0 0 1.2 0 .72 .72 0 0 0 1.2 0 .73 .73 0 0 0 1.2 0 .72 .72 0 0 0 1.1 0 .74 .74 0 0 0 1.2 0M182.3 136.6a.7 .7 0 0 0 1.2 0M183.5 136.5a.74 .74 0 0 0 1.2 0M187.5 134.7a.7 .7 0 0 1 0 1.1l-.1 .5-.4 .2a.7 .7 0 0 1-1.2 0 .7 .7 0 0 1-1.1 0M187.5 122.9a.74 .74 0 0 1 0 1.2 .72 .72 0 0 1 0 1.2 .73 .73 0 0 1 0 1.2M187.5 126.4a.74 .74 0 0 1 0 1.3 .71 .71 0 0 1 0 1.1 .72 .72 0 0 1 0 1.2M187.5 131.1a.74 .74 0 0 1 0 1.2 .71 .71 0 0 1 0 1.2 .72 .72 0 0 1 0 1.1"/>
<path d="M187.5 130a.7 .7 0 0 1 0 1.1M73.7 144.6h2M77.7 143.2v6.8M77.7 144.6h1.6M79.3 144v1.7M79.6 148.9h48M81.3 144.6h5.2M85 141.4h18.9M112.7 146.5h1.9M122.3 144.6h2M126.3 143.7v2M126.3 144.6h3.3"/>
<path d="M129.6 143.2v6.8M131.6 144.6h2M72.1 161.2h33.2v22.1h-33.2zM72.1 160.9h33.4v25M74.1 176.6h29.4M94.2 162.9v18.7M126.3 168.1v2.2M126.3 171.4v2.2M126.3 174.7v2.2M72.1 183.6h33.4M74.6 188.9h1v1.8h-1zM74.6 181.3v.9"/>
<path d="M74.6 188.9l1 1.8M75.6 189.1h.1v.2h-.1zM75.6 189.8h.1v.5h-.1zM75.6 188.9l-1 1.8M75.6 190.4h.8M75.6 189.8h.8M76.6 181h27.5M76.8 190.4h.9M76.8 189.8h.9M78.1 190.4h.8M78.1 189.8h.8M79.3 190.4h.9"/>
<path d="M79.3 189.8h.9M80.6 190.4h.8M80.6 189.8h.8M81.8 190.4h.8M81.8 189.8h.8M83.1 190.4h.8M83.1 189.8h.8M84.3 190.4h.8M84.3 189.8h.8M85.6 190.4h.8M85.6 189.8h.8M86.8 190.4h.8"/>
<path d="M86.8 189.8h.8M88.1 190.4h.8M88.1 189.8h.8M89.3 190.4h.8M89.3 189.8h.8M90.5 190.4h.9M90.5 189.8h.9M91.8 190.4h.8M91.8 189.8h.8M94.6 190.2l-1.6 .2M94.8 189.6l-.9 .2h-.9M95.6 189.7l-.6 .4"/>
<path d="M95.7 188.8l-.6 .6M96.1 187.1l-.1 1.1-.1 .3M96.1 183.7v.5M96.1 184.6v.8M96.1 185.8v.9M96.4 188.7l-.5 .7M96.6 187.1l-.1 1.2M96.6 183.7v.5M96.6 184.6v.8M96.6 185.8v.9M101.5 184.8h2M105.5 184.8h.6"/>
<path d="M108 184.8h4.4M120.3 183.6h2.4M74.6 200.2v15.7M77.4 215.6h52.5M132.7 200.2v15.7"/>
<circle cx="75.2" cy="94.2" r=".11"/>
<circle cx="75.1" cy="189.8" r=".11"/>
</g>
<!-- layer: A_01 Ground Floor Plan$0$A_Door_Plan -->
<path d="M133.3 68h1.3v1h-.8v-.3h-.5zM133.3 68.6a12 12 0 0 0-12 12M121.3 80.1h12v.5h-12M133.3 80.6h.5v-.4h.8v1.1h-1.3z" fill="none" stroke="#000" stroke-width=".25"/>
<!-- layer: ground equip -->
<path d="M139.1 32.2l-3.3 1.9-4-2.2-3.7 .9M139.5 249l-3.7 2.2-4-2.2-4.1 1" fill="none" stroke="#000" stroke-width=".25"/>
<!-- layer: A_Door_Tags -->
<path d="M76.4 54.5a4.6 4.6 0 0 1 6.9 .6 4.6 4.6 0 0 1-1.6 6.7 4.6 4.6 0 0 1-5.8-1.3 4.6 4.6 0 0 1 .5-6zM121.6 60.9a4.6 4.6 0 0 1 7.2 1.1 4.6 4.6 0 0 1-3.1 6.6 4.5 4.5 0 0 1-5-2.3 4.5 4.5 0 0 1 .9-5.4zM137.4 106.3a9.6 9.6 0 0 1 7.7-2.1 8.1 8.1 0 0 1 5.6 2.6 3.1 3.1 0 0 1-.9 4.6 11 11 0 0 1-10.8 .7 4.2 4.2 0 0 1-2.7-3.4 3.1 3.1 0 0 1 1.1-2.4zM140.4 172.5a10.3 10.3 0 0 1 9.3-2 6.2 6.2 0 0 1 4.5 3.3 3.4 3.4 0 0 1-1.8 4.1 11.1 11.1 0 0 1-11.5-.4 3.1 3.1 0 0 1-.5-5z" fill="none" stroke="#000" stroke-width=".25"/>
<!-- layer: New Conveyor -->
<path d="M74.8 74.5l.4 .5-1.5 1.2zM129.5 197l1.5 1.4-1.9-.9z" fill="#000" stroke="#000" stroke-width=".16"/>
<g fill="none" stroke="#000" stroke-width=".25">
<path d="M75.2 74.5l-.2 .3M75.2 74.5h.1M75.5 74.3l-.2 .2M75.5 74.2v.1M75.5 74.2h.1M75.6 74.2h.1M75.6 74.1h.1M75.7 74v.1M75.8 73.9l-.1 .1M75.8 73.9h.1M76.1 73.6l-.2 .2M76.1 73.6h.1"/>
<path d="M76.1 73.5h.1M76.2 73.4v.1M76.3 73.4h.1M76.3 73.3v.1M76.3 73.3h.1M76.4 73.3h.1M76.4 73.2h.1M76.7 73l-.2 .2M76.7 72.9h.1M76.9 72.7l-.2 .2M76.9 72.6h.1M77 72.6h.1"/>
<path d="M77.1 72.5h.1M77.1 72.4v.1M77.2 72.4h.1M77.3 72.3l-.1 .1M77.3 72.3h.1M77.5 72l-.2 .2M77.5 72h.1M77.6 72h.1M77.7 71.9h-.1M77.8 71.9h.1M77.9 71.9h.1M78 71.9h.1"/>
<path d="M78.2 71.9h.1M78.4 71.9h.1M78.5 71.9h.1M78.6 71.9h.2M78.8 71.9h.1M79 71.9h.1M79.1 71.9h.1M79.2 71.9h.1M79.3 71.9h.1M79.4 71.9h.1M79.6 71.9h.1M79.7 71.9h.1"/>
<path d="M79.8 71.9h.1M79.9 71.9h.1M80 71.9h.1M80.2 71.9h.1M80.4 71.9h.1M80.5 71.9h.1M80.6 71.9h.2M80.8 71.9h.1M81 71.9h.1M81.1 71.9h.1M81.2 71.9h.1M81.3 71.9h.1"/>
<path d="M81.4 71.9h.1M81.5 71.9h.1M81.7 71.9h.1M81.8 71.9h.1M81.9 71.9h.1M82 71.9h.1M82.1 71.9h.1M82.2 71.9h.1M82.4 71.9h.1M82.5 71.9h.1M82.6 71.9h.2M82.8 71.9h.1"/>
<path d="M82.9 71.9h.1M83.1 71.9h.1M83.3 71.9h.1M83.4 71.9h.1M83.5 71.9h.1M83.7 71.9h.1M83.9 71.9h.1M84 71.9h.1M84.1 71.9h.1M84.2 71.9h.1M84.3 71.9h.1M84.5 71.9h.1"/>
<path d="M84.6 71.9h.1M84.7 71.9h.1M84.8 71.9h.1M84.9 71.9h.1M85.1 71.9h.1M85.3 71.9h.1M85.4 71.9h.1M85.5 71.9h.1M85.7 71.9h.1M85.9 71.9h.1M86 71.9h.1M86.1 71.9h.1"/>
<path d="M86.2 71.9h.1M86.3 71.9h.1M86.5 71.9h.1M86.6 71.9h.1M86.7 71.9h.1M86.8 71.9h.1M86.9 71.9h.1M87.1 71.9h.1M87.3 71.9h.1M87.4 71.9h.1M87.5 71.9h.2M87.7 71.9h.1"/>
<path d="M87.9 71.9h.1M88 71.9h.1M88.1 71.9h.1M88.2 71.9h.1M88.3 71.9h.1M88.4 71.9h.1M88.6 71.9h.1M88.7 71.9h.1M88.8 71.9h.1M88.9 71.9h.1M89 71.9h.1M89.1 71.9h.1"/>
<path d="M89.3 71.9h.1M89.4 71.9h.1M89.5 71.9h.2M89.7 71.9h.1M89.8 71.9h.1M90 71.9h.1M90.2 71.9h.1M90.3 71.9h.1M90.4 71.9h.1M90.6 71.9h.1M90.8 71.9h.1M90.9 71.9h.1"/>
<path d="M91 71.9h.1M91.1 71.9h.1M91.2 71.9h.1M91.4 71.9h.1M91.5 71.9h.1M91.6 71.9h.1M91.7 71.9h.1M91.8 71.9h.1M92 71.9h.1M92.2 71.9h.1M92.3 71.9h.1M92.4 71.9h.1"/>
<path d="M92.6 71.9h.1M92.8 71.9h.1M92.9 71.9h.1M93 71.9h.1M93.1 71.9h.1M93.2 71.9h.1M93.4 71.9h.1M93.5 71.9h.1M93.6 71.9h.1M93.7 71.9h.1M93.8 71.9h.1M94 71.9h.1"/>
<path d="M94.2 71.9h.1M94.3 71.9h.1M94.4 71.9h.2M94.6 71.9h.1M94.8 71.9h.1M94.9 71.9h.1M95 71.9h.1M95.1 71.9h.1M95.2 71.9h.1M95.3 71.9h.1M95.5 71.9h.1M95.6 71.9h.1"/>
<path d="M95.7 71.9h.1M95.8 71.9h.1M95.9 71.9h.1M96 71.9h.1M96.2 71.9h.1M96.3 71.9h.1M96.4 71.9h.2M96.6 71.9h.1M96.7 71.9h.1M96.9 71.9h.1M97 71.9h.1M97.1 71.9h.1"/>
<path d="M97.2 71.9h.1M97.3 71.9h.1M97.5 71.9h.1M97.6 71.9h.1M97.7 71.9h.1M118.8 194.4h.1M118.9 194.4h.1M119 194.4h.2M119.2 194.4h.1M119.4 194.4h.1M119.5 194.4h.1M119.6 194.4h.1"/>
<path d="M119.7 194.4h.1M119.8 194.4h.1M119.9 194.4h.1M120.1 194.4h.1M120.2 194.4h.1M120.3 194.4h.1M120.4 194.4h.1M120.5 194.4h.1M120.6 194.4h.1M120.7 194.4h.1M120.9 194.4h.1M121 194.4h.2"/>
<path d="M121.2 194.4h.1M121.3 194.4h.1M121.5 194.4h.1M121.6 194.4h.1M121.7 194.4h.1M121.8 194.4h.1M121.9 194.4h.1M122.1 194.4h.1M122.3 194.4h.1M122.4 194.4h.1M122.5 194.4h.1M122.6 194.4h.1"/>
<path d="M122.7 194.4h.1M122.9 194.4h.1M123 194.4h.2M123.2 194.4h.1M123.3 194.4h.1M123.5 194.4h.1M123.7 194.4h.1M123.8 194.4h.1M123.9 194.4h.1M124.1 194.4h.1M124.3 194.4h.1M124.4 194.4h.1"/>
<path d="M124.5 194.4h.1M124.6 194.4h.1M124.7 194.4h.1M124.9 194.4h.1M125 194.4h.1M125.1 194.4h.1M125.1 194.4l.1 .1M125.3 194.5l.1 .1M125.4 194.7h.1M125.5 194.7l.1 .1M125.6 194.8h.1M125.7 194.8l.1 .1"/>
<path d="M125.8 194.9h.1M125.9 195h.1M126 195l.1 .1M126.2 195.1v.1M126.2 195.2h.1M126.3 195.2h.1M126.3 195.3h.1M126.4 195.3l.1 .1M126.5 195.4l.2 .1M126.7 195.5h.1M126.8 195.6h.1M126.9 195.6v.1"/>
<path d="M126.9 195.7h.2M127.1 195.8h.1M127.2 195.9h.1M127.3 195.9l.1 .1M127.4 196h.1M127.5 196h.1M127.5 196.1h.1M127.6 196.1h.1M127.6 196.1l.2 .1M127.8 196.2l.1 .1M128 196.4h.1M128 196.4l.1 .1"/>
<path d="M128.2 196.5h.1M128.2 196.5l.1 .1M128.4 196.6h.1M128.4 196.7h.1M128.5 196.7h.1M128.5 196.7l.2 .1M128.7 196.8v.1M128.7 196.9h.1M128.8 196.9h.1M128.8 197h.1M128.9 197l.1 .1M129.1 197.1l.1 .1"/>
<path d="M129.3 197.2h.1M129.3 197.3h.1"/>
</g>
<!-- layer: 0 -->
<g fill="#000" stroke="#000" stroke-width=".16">
<path d="M107.2 99.2l1.9-.3v.7zM121.8 98.9l2 .3-2 .4zM13 104.6l2-.3v.6zM77.3 104.3l2 .3-2 .3zM79.3 104.6l2-.3v.6zM121.4 100.4l.4 1.9h-.7zM121.8 118.2l2 .4-2 .3zM124.3 104.3l2 .3-2 .3zM124.9 118.6l1.9-.4v.7zM74.6 138.4l2-.3v.6zM77.3 138.1l2 .3-2 .3zM79.3 136.3l2-.3v.7z"/>
<path d="M106.1 122.8l1.9-.4v.7zM113.8 137.7l.4 1.9h-.6zM122.9 122.4l2 .4-2 .3zM124.3 136l2 .3-2 .4zM126.3 133.4l2-.3v.6zM130.7 133.1l2 .3-2 .3zM75.7 144.3l2 .3-2 .3zM77.7 148.9l1.9-.4v.7zM79.3 144.6l2-.3v.6zM113.6 144.5h.6l-.4 2zM124.3 144.2l2 .4-2 .3zM127.6 148.5l2 .4-2 .3z"/>
<path d="M129.6 144.6l2-.4v.7zM72.1 176.6l2-.3v.7zM94.2 160.9l.3 2h-.6zM103.5 176.3l2 .3-2 .4zM74.6 181l2-.3v.7zM93.9 181.6h.6l-.3 2zM103.5 184.5l2 .3-2 .4zM104.1 180.7l2 .3-2 .4zM106.1 184.8l1.9-.3v.7zM121.1 181.6h.7l-.4 2zM74.6 215.6l2.8-.4v.9zM129.9 215.2l2.8 .4-2.8 .5z"/>
</g>
<!-- layer: A_01 Ground Floor Plan$0$A_Process Drain Locations -->
<g fill="none" stroke="#000" stroke-width=".25">
<path d="M129.4 47.1h4.3M130.4 46h2.3v2.2h-2.3zM131.5 45v4.3"/>
<circle cx="131.6" cy="47.1" r="1.12"/>
<circle cx="131.6" cy="47.1" r=".87"/>
</g>
<!-- layer: $0$A_Process Drain Locations -->
<g fill="none" stroke="#000" stroke-width=".25">
<path d="M130.4 46h2.3v2.2h-2.3z"/>
<circle cx="131.6" cy="47.1" r=".87"/>
<circle cx="131.6" cy="47.1" r="1.12"/>
</g>
<!-- layer: 50CON -->
<path d="M95.6 118.9h6.2M95.9 170.6h6.3" fill="none" stroke="#000" stroke-width=".25"/>
<g font-size="7.6">
<text x="137.4" y="28.1">1</text>
<text x="192.7" y="29.8">2</text>
<text x="46.5" y="45.3">E</text>
<text x="45.8" y="88.4">E'</text>
<text x="46.8" y="144.8">F</text>
<text x="46.1" y="244.3">G</text>
</g>
<g font-size="5.5">
<text x="76.3" y="59.8">VP</text>
<text x="121.6" y="66.2">D1</text>
<text x="138.4" y="110.6">RS4</text>
<text x="141.5" y="176.8">RS4</text>
</g>
<g font-size="5.4">
<text x="161.1" y="35.4">7500</text>
<text x="61.7" y="70.9" transform="rotate(-90 61.7 70.9)">3750</text>
<text x="201.6" y="98.3" transform="rotate(-90 201.6 98.3)">9000</text>
<text x="57.5" y="141.6" transform="rotate(-90 57.5 141.6)">13950</text>
<text x="201.6" y="197.9" transform="rotate(-90 201.6 197.9)">9000</text>
<text x="97.7" y="207.9">4950</text>
<text x="151" y="210.4">770</text>
<text x="61.7" y="226" transform="rotate(-90 61.7 226)">3900</text>
</g>
<text font-size="4.4" x="98.7" y="215.1">5250</text>
<g font-size="4.3">
<text x="124" y="48.2">DP</text>
<text x="90.4" y="57.4">Dock Leveler</text>
<text x="90.9" y="61.4">Office Room</text>
<text x="146.1" y="144.1">Finished Goods Area</text>
<text x="147.6" y="147.9">Dock Leveler Room</text>
<text x="150" y="152.9">Clear Height 4.0m</text>
</g>
<g font-size="3">
<text x="42.7" y="104.3">6000</text>
<text x="95.7" y="104.3">4250</text>
<text x="65.1" y="138.1">425</text>
</g>
<text font-size="2.8" x="120.8" y="133.3" transform="rotate(-90 120.8 133.3)">7528</text>
<text font-size="2.2" x="87.9" y="180.8">2845</text>
<g font-size="2">
<text x="95.6" y="118.4">Dock 1</text>
<text x="95.9" y="170.2">Dock 2</text>
<text x="94" y="174.5" transform="rotate(-90 94 174.5)">2050</text>
</g>
<g font-size="1.9">
<text x="146.7" y="125.5">X' Direction</text>
<text x="147.5" y="121.9">Movement</text>
<text x="161.5" y="121.9">Direction</text>
<text x="174.6" y="121.9">Mode</text>
<text x="175.4" y="125.7">Motorized</text>
<text x="146.7" y="129.8">Y' Direction</text>
<text x="176.5" y="129.9">Manual</text>
<text x="146.7" y="134.1">Z' Direction</text>
<text x="175.4" y="134.4">Motorized</text>
</g>
<g font-size="1.8">
<text x="78.2" y="71.2">Lorry Driver</text>
<text x="78.2" y="73.6">Communication Window</text>
<text x="113.3" y="99">1500</text>
<text x="116.6" y="118.3">100</text>
<text x="113.3" y="122.5">1700</text>
<text x="100.8" y="136.1">4250</text>
<text x="127.9" y="133.2">575</text>
<text x="113.6" y="143.6" transform="rotate(-90 113.6 143.6)">800</text>
<text x="83.3" y="144.3">150</text>
<text x="100.1" y="148.6">4700</text>
<text x="126.4" y="144.3">300</text>
<text x="83.7" y="176.4">3050</text>
<text x="110.2" y="184.6">50</text>
<text x="118.6" y="193.7">I Beam</text>
</g>
<g font-size="1.6">
<text x="156" y="119">CONVEYOR MOVEMENTS</text>
<text x="161.9" y="124.4">Horizontal</text>
<text x="158.8" y="130.7">(Towards Outside)</text>
<text x="158.9" y="126.4">(Towards Outside)</text>
<text x="161.8" y="128.8">Horizontal</text>
<text x="158.9" y="134.9">(Towards Outside)</text>
<text x="161.9" y="133">Horizontal</text>
</g>
<text font-size="1.5" x="85" y="141.1">Telescopic Belt Conveyor</text>
</svg>
